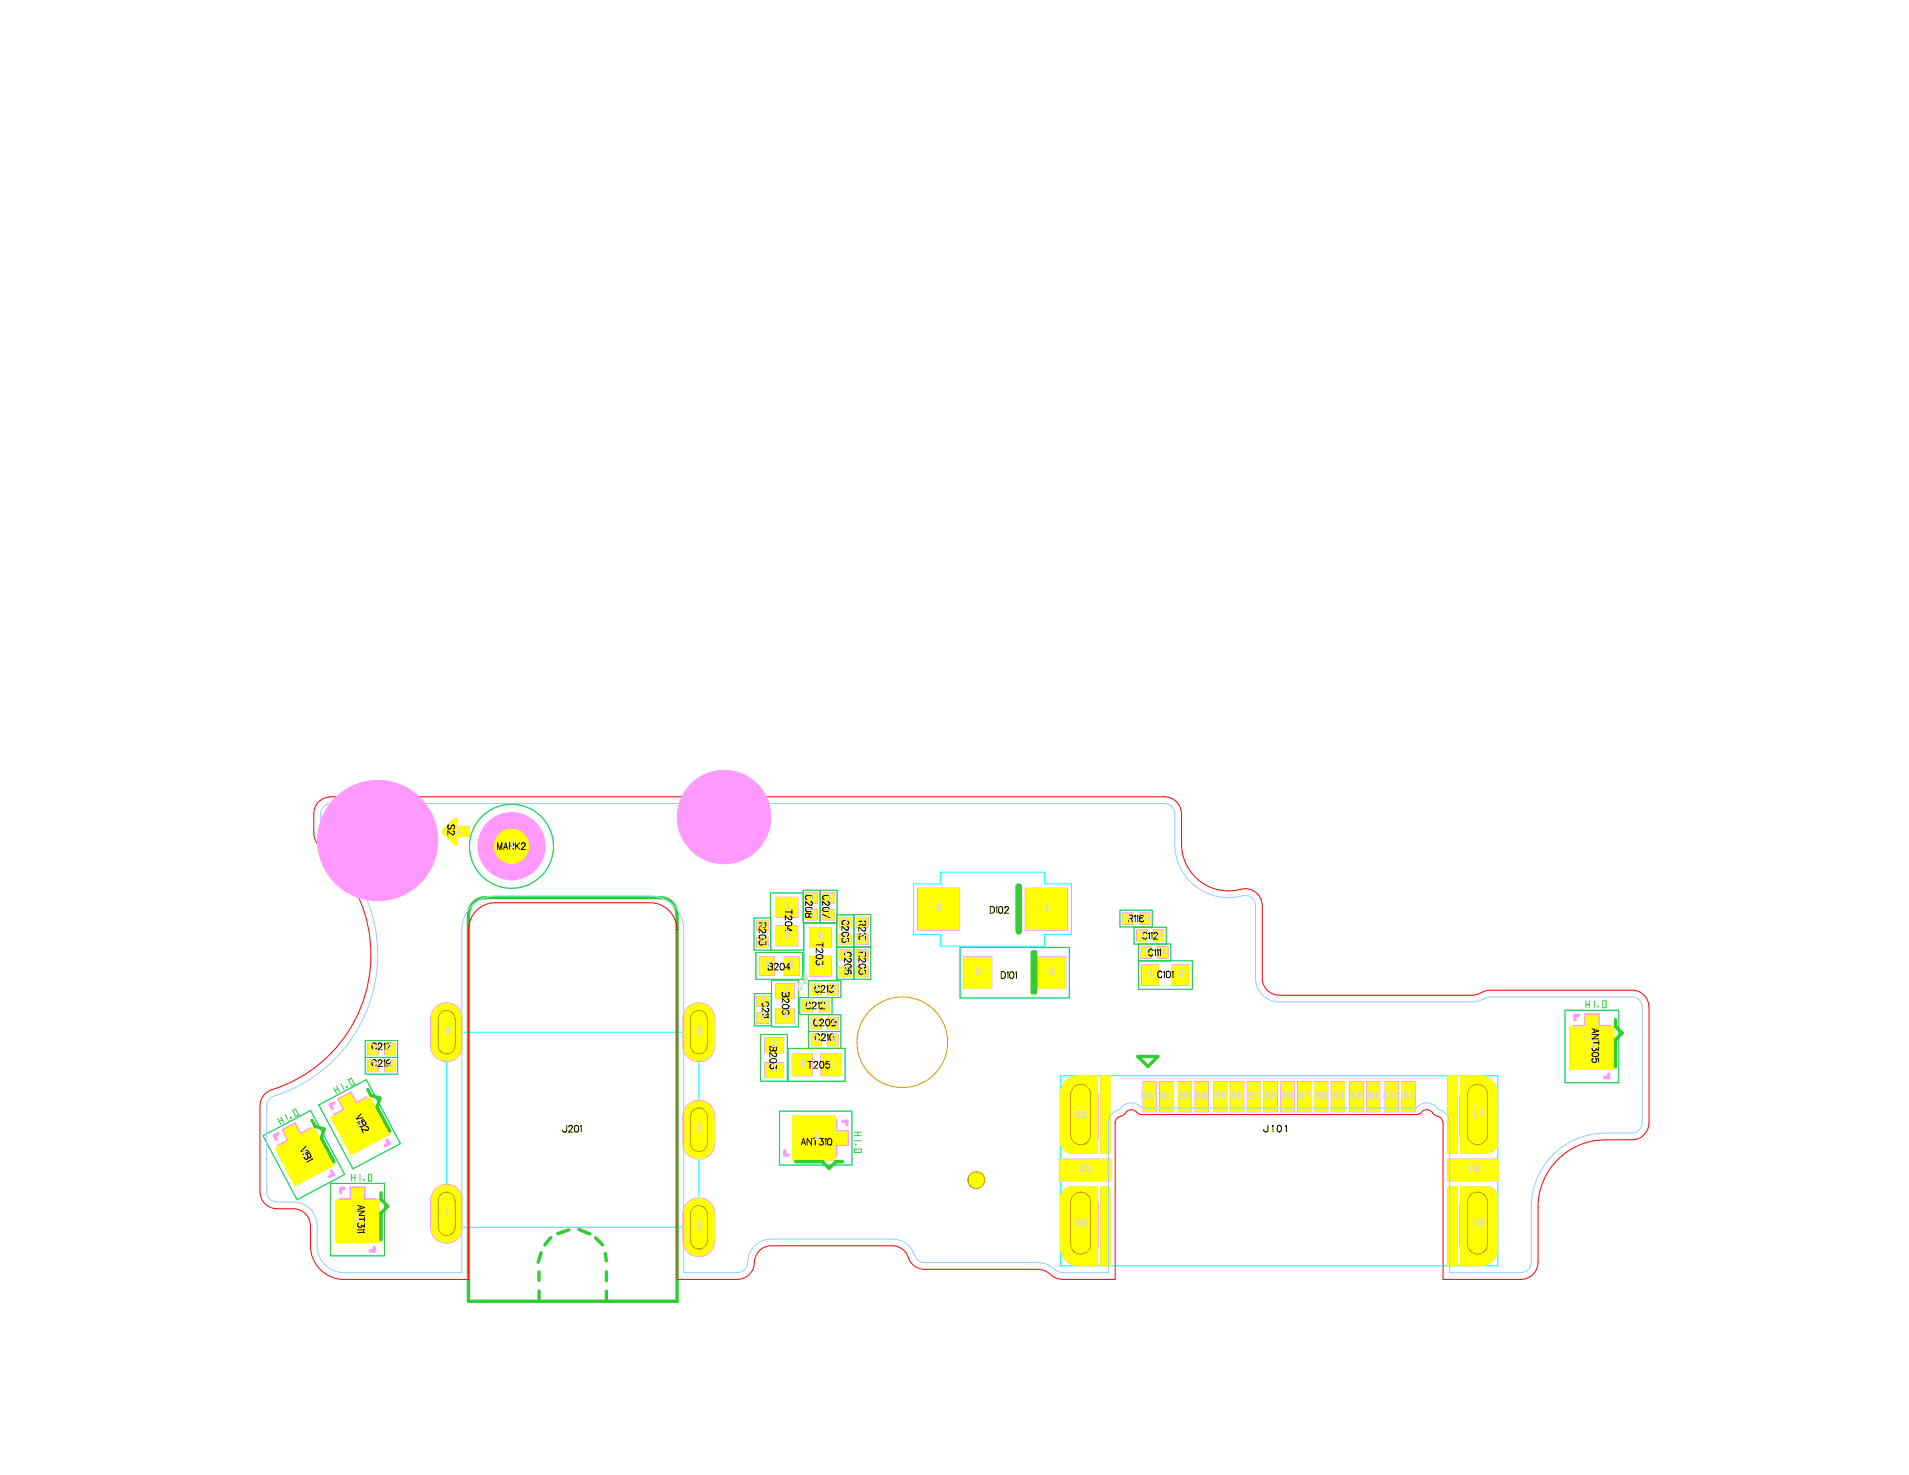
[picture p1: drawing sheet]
<svg xmlns="http://www.w3.org/2000/svg" width="279mm" height="216mm" viewBox="0 0 279 216" stroke-linecap="round" stroke-linejoin="round" font-family="sans-serif">
<!-- layer: 1 -->
<g fill="none" stroke="#0ff" stroke-width=".15">
<path d="M110.4 134.4h2.4v4.7h-2.4zM110.6 139.4h6.9v4h-6.9zM112.8 130.7h4.8v8.4h-4.8zM117.5 130.3h2.5v4.7h-2.5zM117.7 135.1h4.8v8.4h-4.8zM120.1 130.3h2.4v4.7h-2.4zM122.5 133.9h2.4v4.7h-2.4zM122.5 138.6h2.4v4.8h-2.4zM125 138.6h2.4v4.8h-2.4zM125 133.9h2.4v4.7h-2.4zM133.7 129.4h3.9v-1.7h15.3v1.7h3.9v7.4h-3.9v1.7h-15.3v-1.7h-3.9zM140.5 138.7h16v7.4h-16z"/>
<path d="M163.9 133.2h4.7v2.5h-4.7zM166 135.7h4.7v2.5h-4.7zM166.6 138.2h4.7v2.5h-4.7zM53.5 154.8h4.7v2.4h-4.7zM53.5 152.3h4.7v2.5h-4.7zM65.4 151.1h36.9v28.5h-36.9zM110.4 145.4h2.5v4.8h-2.5zM111.3 151.4h3.9v6.9h-3.9zM112.9 143.5h4v6.8h-4zM115.3 153.5h8.4v4.8h-8.4zM117.1 146h4.7v2.5h-4.7zM118.3 148.5h4.8v2.5h-4.8z"/>
<path d="M118.3 143.6h4.8v2.4h-4.8zM118.3 151h4.8v2.5h-4.8zM155.2 157.5h64v27.8h-64zM166.6 140.6h7.9v4.2h-7.9zM229 147.9h7.9v10.6h-7.9zM38.5 166.2l7-3.7 4.9 9.4-6.9 3.7zM46.6 161.7l7-3.7 5 9.4-7 3.7zM48.4 173.2h7.9v10.7h-7.9zM114.1 162.6h10.6v7.9h-10.6z"/>
<circle cx="74.9" cy="123.9" r="6.1"/>
</g>
<g fill="#f9f" stroke="#f9f" stroke-width=".15">
<path d="M41.2 165.4l2-1.1 .8 1.5 1.4-.7 2.8 5.2-4.8 2.5-2.8-5.2 1.5-.7z" fill-rule="evenodd"/>
<path d="M167.1 141.2h2.5v3h-2.5z" fill-rule="evenodd"/>
<path d="M171.5 141.2h2.5v3h-2.5z" fill-rule="evenodd"/>
<path d="M151.8 140h4.2v4.7h-4.2z" fill-rule="evenodd"/>
<path d="M141 140h4.2v4.7h-4.2z" fill-rule="evenodd"/>
<path d="M187.4 158.3h2v4.5h-2z" fill-rule="evenodd"/>
<path d="M189.9 158.3h2v4.5h-2z" fill-rule="evenodd"/>
<path d="M192.4 158.3h1.9v4.5h-1.9z" fill-rule="evenodd"/>
<path d="M194.8 158.3h2v4.5h-2z" fill-rule="evenodd"/>
<path d="M197.5 158.3h2v4.5h-2z" fill-rule="evenodd"/>
<path d="M200 158.3h2v4.5h-2z" fill-rule="evenodd"/>
<path d="M202.7 158.3h2v4.5h-2z" fill-rule="evenodd"/>
<path d="M205.2 158.3h1.9v4.5h-1.9z" fill-rule="evenodd"/>
<path d="M167.3 158.3h1.9v4.5h-1.9z" fill-rule="evenodd"/>
<path d="M169.7 158.3h2v4.5h-2z" fill-rule="evenodd"/>
<path d="M172.4 158.3h2v4.5h-2z" fill-rule="evenodd"/>
<path d="M174.9 158.3h2v4.5h-2z" fill-rule="evenodd"/>
<path d="M177.6 158.3h2v4.5h-2z" fill-rule="evenodd"/>
<path d="M180.1 158.3h1.9v4.5h-1.9z" fill-rule="evenodd"/>
<path d="M182.5 158.3h2v4.5h-2z" fill-rule="evenodd"/>
<path d="M185 158.3h2v4.5h-2z" fill-rule="evenodd"/>
<path d="M213.8 157.5h2.7a2.71 2.71 0 0 1 2.7 2.7v7a1.57 1.57 0 0 1-1.6 1.6h-3.8z" fill-rule="evenodd"/>
<path d="M211.9 157.5h1.4v11.3h-1.4z" fill-rule="evenodd"/>
<path d="M214.3 158.7a2.59 2.59 0 0 1 2.8-.7 2.59 2.59 0 0 1 1.7 2.4v5.7a2.58 2.58 0 0 1-2.6 2.6 2.58 2.58 0 0 1-2.5-2.6v-5.7a2.65 2.65 0 0 1 .6-1.7z" fill-rule="evenodd"/>
<path d="M211.8 169.7h7.5v3.2h-7.5z" fill-rule="evenodd"/>
<path d="M211.9 173.7h1.4v11.6h-1.4z" fill-rule="evenodd"/>
<path d="M213.8 173.7h3.7a1.65 1.65 0 0 1 1.7 1.7v7.3a2.56 2.56 0 0 1-2.6 2.6h-2.8z" fill-rule="evenodd"/>
<path d="M214.3 174.7a2.59 2.59 0 0 1 2.8-.7 2.59 2.59 0 0 1 1.7 2.4v5.7a2.58 2.58 0 0 1-2.6 2.6 2.58 2.58 0 0 1-2.5-2.6v-5.7a2.65 2.65 0 0 1 .6-1.7z" fill-rule="evenodd"/>
<path d="M155.9 158.3a2.7 2.7 0 0 1 2-.8h2.7v11.3h-3.7a1.68 1.68 0 0 1-1.7-1.7v-6.9a2.64 2.64 0 0 1 .7-1.9z" fill-rule="evenodd"/>
<path d="M161.1 157.5h1.4v11.3h-1.4z" fill-rule="evenodd"/>
<path d="M156.2 158.9a2.59 2.59 0 0 1 2.8-.8 2.59 2.59 0 0 1 1.7 2.4v5.7a2.58 2.58 0 0 1-2.5 2.6 2.58 2.58 0 0 1-2.6-2.6v-5.7a2.65 2.65 0 0 1 .6-1.6z" fill-rule="evenodd"/>
<path d="M161.1 173.7h1.4v11.6h-1.4z" fill-rule="evenodd"/>
<path d="M155.8 174.1a1.6 1.6 0 0 1 1.1-.4h3.7v11.6h-2.7a2.73 2.73 0 0 1-2.7-2.8v-7.1a1.61 1.61 0 0 1 .6-1.3z" fill-rule="evenodd"/>
<path d="M156.2 174.7a2.59 2.59 0 0 1 2.8-.7 2.59 2.59 0 0 1 1.7 2.4v5.7a2.58 2.58 0 0 1-2.5 2.6 2.58 2.58 0 0 1-2.6-2.6v-5.7a2.65 2.65 0 0 1 .6-1.7z" fill-rule="evenodd"/>
<path d="M155.1 169.7h7.5v3.2h-7.5z" fill-rule="evenodd"/>
<path d="M110.8 145.8h1.7v1.5h-1.7z" fill-rule="evenodd"/>
<path d="M110.8 148.3h1.7v1.5h-1.7z" fill-rule="evenodd"/>
<path d="M63.7 174a2.35 2.35 0 0 1 2.6-.5 2.35 2.35 0 0 1 1.4 2.2v3.9a2.35 2.35 0 0 1-2.3 2.4 2.35 2.35 0 0 1-2.4-2.4v-3.9a2.37 2.37 0 0 1 .7-1.7z" fill-rule="evenodd"/>
<path d="M100.6 176a2.35 2.35 0 0 1 2.6-.5 2.35 2.35 0 0 1 1.4 2.2v3.9a2.35 2.35 0 0 1-2.3 2.3 2.35 2.35 0 0 1-2.4-2.3v-3.9a2.3 2.3 0 0 1 .7-1.7z" fill-rule="evenodd"/>
<path d="M100.6 161.7a2.35 2.35 0 0 1 2.6-.5 2.35 2.35 0 0 1 1.4 2.2v3.9a2.35 2.35 0 0 1-2.3 2.4 2.35 2.35 0 0 1-2.4-2.4v-3.9a2.3 2.3 0 0 1 .7-1.7z" fill-rule="evenodd"/>
<path d="M63.7 147.5a2.35 2.35 0 0 1 2.6-.5 2.35 2.35 0 0 1 1.4 2.1v4a2.35 2.35 0 0 1-2.3 2.3 2.35 2.35 0 0 1-2.4-2.3v-4a2.37 2.37 0 0 1 .7-1.6z" fill-rule="evenodd"/>
<path d="M100.6 147.5a2.35 2.35 0 0 1 2.6-.5 2.35 2.35 0 0 1 1.4 2.1v4a2.35 2.35 0 0 1-2.3 2.3 2.35 2.35 0 0 1-2.4-2.3v-4a2.37 2.37 0 0 1 .7-1.6z" fill-rule="evenodd"/>
<path d="M118.7 148.9h1.5v1.7h-1.5z" fill-rule="evenodd"/>
<path d="M121.2 148.9h1.5v1.7h-1.5z" fill-rule="evenodd"/>
<path d="M53.8 155.2h1.6v1.7h-1.6z" fill-rule="evenodd"/>
<path d="M56.3 155.2h1.5v1.7h-1.5z" fill-rule="evenodd"/>
<path d="M49.4 160.8l2-1 .8 1.5 1.4-.7 2.8 5.2-4.8 2.5-2.8-5.2 1.4-.7z" fill-rule="evenodd"/>
<path d="M150.1 130h6.1v6.2h-6.1z" fill-rule="evenodd"/>
<path d="M134.3 130h6.2v6.2h-6.2z" fill-rule="evenodd"/>
<path d="M111.9 155.5h2.7v2.2h-2.7z" fill-rule="evenodd"/>
<path d="M111.9 151.9h2.7v2.2h-2.7z" fill-rule="evenodd"/>
<path d="M118.5 135.7h3.2v3h-3.2z" fill-rule="evenodd"/>
<path d="M118.5 139.9h3.2v3h-3.2z" fill-rule="evenodd"/>
<path d="M231.9 148.4h2.2v1.7h1.6v5.9h-5.4v-5.9h1.6z" fill-rule="evenodd"/>
<path d="M116.6 163.9h5.9v1.6h1.7v2.2h-1.7v1.6h-5.9z" fill-rule="evenodd"/>
<path d="M51.2 173.7h2.2v1.8h1.6v5.9h-5.4v-5.9h1.6z" fill-rule="evenodd"/>
<path d="M114.8 140h2.2v2.8h-2.2z" fill-rule="evenodd"/>
<path d="M111.1 140h2.2v2.8h-2.2z" fill-rule="evenodd"/>
<path d="M113.6 135.5h3.2v3h-3.2z" fill-rule="evenodd"/>
<path d="M113.6 131.3h3.2v3h-3.2z" fill-rule="evenodd"/>
<path d="M115.9 154.3h3v3.2h-3z" fill-rule="evenodd"/>
<path d="M120.1 154.3h3v3.2h-3z" fill-rule="evenodd"/>
<path d="M113.5 144h2.7v2.2h-2.7z" fill-rule="evenodd"/>
<path d="M113.5 147.6h2.7v2.2h-2.7z" fill-rule="evenodd"/>
<path d="M122.8 139h1.8v1.5h-1.8z" fill-rule="evenodd"/>
<path d="M122.8 141.5h1.8v1.5h-1.8z" fill-rule="evenodd"/>
<path d="M65.4 121h3.3v1.4h-3.3z" fill-rule="evenodd"/>
<path d="M120.4 133.1h1.7v1.6h-1.7z" fill-rule="evenodd"/>
<path d="M120.4 130.7h1.7v1.5h-1.7z" fill-rule="evenodd"/>
<path d="M53.8 152.7h1.6v1.7h-1.6z" fill-rule="evenodd"/>
<path d="M56.3 152.7h1.5v1.7h-1.5z" fill-rule="evenodd"/>
<path d="M118.7 151.4h1.5v1.7h-1.5z" fill-rule="evenodd"/>
<path d="M121.2 151.4h1.5v1.7h-1.5z" fill-rule="evenodd"/>
<path d="M117.9 133.1h1.7v1.6h-1.7z" fill-rule="evenodd"/>
<path d="M117.9 130.7h1.7v1.5h-1.7z" fill-rule="evenodd"/>
<circle cx="142.9" cy="172.7" r="1.23"/>
<circle cx="74.9" cy="123.9" r="4.9"/>
<circle cx="55.3" cy="123" r="8.8"/>
<circle cx="106" cy="119.6" r="6.8"/>
</g>
<path d="M65.1 121.7l1.6-1.6v1.2h1.6v.8h-1.6v1.2z" fill="none" stroke="#f9f" stroke-width=".74"/>
<g fill="#ff0" stroke="#ff0" stroke-width=".15">
<path d="M41.6 165.5l1.5-.8 .8 1.5 2.1-1.1 2.9 5.4-5.7 3-2.9-5.4 2.1-1.1z" fill-rule="evenodd"/>
<path d="M167.2 141.3h2.3v2.8h-2.3z" fill-rule="evenodd"/>
<path d="M171.7 141.3h2.2v2.8h-2.2z" fill-rule="evenodd"/>
<path d="M152 140.2h3.9v4.4h-3.9z" fill-rule="evenodd"/>
<path d="M141.1 140.2h4v4.4h-4z" fill-rule="evenodd"/>
<path d="M187.6 158.5h1.7v4.1h-1.7z" fill-rule="evenodd"/>
<path d="M190 158.5h1.8v4.1h-1.8z" fill-rule="evenodd"/>
<path d="M192.5 158.5h1.7v4.1h-1.7z" fill-rule="evenodd"/>
<path d="M195 158.5h1.7v4.1h-1.7z" fill-rule="evenodd"/>
<path d="M197.7 158.5h1.7v4.1h-1.7z" fill-rule="evenodd"/>
<path d="M200.1 158.5h1.7v4.1h-1.7z" fill-rule="evenodd"/>
<path d="M202.8 158.5h1.8v4.1h-1.8z" fill-rule="evenodd"/>
<path d="M205.3 158.5h1.7v4.1h-1.7z" fill-rule="evenodd"/>
<path d="M167.4 158.5h1.7v4.1h-1.7z" fill-rule="evenodd"/>
<path d="M169.8 158.5h1.8v4.1h-1.8z" fill-rule="evenodd"/>
<path d="M172.6 158.5h1.7v4.1h-1.7z" fill-rule="evenodd"/>
<path d="M175 158.5h1.7v4.1h-1.7z" fill-rule="evenodd"/>
<path d="M177.7 158.5h1.8v4.1h-1.8z" fill-rule="evenodd"/>
<path d="M180.2 158.5h1.7v4.1h-1.7z" fill-rule="evenodd"/>
<path d="M182.7 158.5h1.7v4.1h-1.7z" fill-rule="evenodd"/>
<path d="M185.1 158.5h1.7v4.1h-1.7z" fill-rule="evenodd"/>
<path d="M211.9 169.8h7.3v2.9h-7.3z" fill-rule="evenodd"/>
<path d="M155.2 169.8h7.3v2.9h-7.3z" fill-rule="evenodd"/>
<path d="M110.9 145.9h1.5v1.3h-1.5z" fill-rule="evenodd"/>
<path d="M110.9 148.4h1.5v1.3h-1.5z" fill-rule="evenodd"/>
<path d="M54 155.3h1.2v1.5h-1.2z" fill-rule="evenodd"/>
<path d="M56.4 155.3h1.3v1.5h-1.3z" fill-rule="evenodd"/>
<path d="M49.7 160.9l1.6-.8 .8 1.6 2-1.1 2.9 5.4-5.6 3-2.9-5.4 2.1-1.1z" fill-rule="evenodd"/>
<path d="M150.2 130.1h5.9v5.9h-5.9z" fill-rule="evenodd"/>
<path d="M134.4 130.1h5.9v5.9h-5.9z" fill-rule="evenodd"/>
<path d="M112 155.7h2.5v1.9h-2.5z" fill-rule="evenodd"/>
<path d="M112 152h2.5v2h-2.5z" fill-rule="evenodd"/>
<path d="M118.6 135.9h2.9v2.7h-2.9z" fill-rule="evenodd"/>
<path d="M118.6 140.1h2.9v2.7h-2.9z" fill-rule="evenodd"/>
<path d="M229.8 150.4h2.3v-1.8h1.7v1.8h2.4v6.1h-6.4z" fill-rule="evenodd"/>
<path d="M232.3 152.4h1.4v1.5h-1.4z" fill-rule="evenodd"/>
<path d="M116.1 163.4h6.1v2.3h1.7v1.8h-1.7v2.3h-6.1z" fill-rule="evenodd"/>
<path d="M118.7 165.9h1.4v1.4h-1.4z" fill-rule="evenodd"/>
<path d="M49.1 175.7h2.4v-1.7h1.7v1.7h2.3v6.2h-6.4z" fill-rule="evenodd"/>
<path d="M51.6 177.8h1.5v1.5h-1.5z" fill-rule="evenodd"/>
<path d="M114.9 140.2h2v2.4h-2z" fill-rule="evenodd"/>
<path d="M111.2 140.2h2v2.4h-2z" fill-rule="evenodd"/>
<path d="M113.7 135.6h3v2.7h-3z" fill-rule="evenodd"/>
<path d="M113.7 131.4h3v2.8h-3z" fill-rule="evenodd"/>
<path d="M116.1 154.4h2.7v2.9h-2.7z" fill-rule="evenodd"/>
<path d="M120.3 154.4h2.7v2.9h-2.7z" fill-rule="evenodd"/>
<path d="M113.7 144.1h2.4v2h-2.4z" fill-rule="evenodd"/>
<path d="M113.7 147.7h2.4v2h-2.4z" fill-rule="evenodd"/>
<path d="M123 139.1h1.4v1.3h-1.4z" fill-rule="evenodd"/>
<path d="M123 141.6h1.4v1.3h-1.4z" fill-rule="evenodd"/>
<path d="M65.4 121h3.3v1.4h-3.3z" fill-rule="evenodd"/>
<path d="M120.5 133.3h1.5v1.2h-1.5z" fill-rule="evenodd"/>
<path d="M120.5 130.8h1.5v1.3h-1.5z" fill-rule="evenodd"/>
<path d="M54 152.8h1.2v1.5h-1.2z" fill-rule="evenodd"/>
<path d="M56.4 152.8h1.3v1.5h-1.3z" fill-rule="evenodd"/>
<path d="M118.8 151.5h1.3v1.5h-1.3z" fill-rule="evenodd"/>
<path d="M121.3 151.5h1.3v1.5h-1.3z" fill-rule="evenodd"/>
<path d="M118 133.3h1.5v1.2h-1.5z" fill-rule="evenodd"/>
<path d="M118 130.8h1.5v1.3h-1.5z" fill-rule="evenodd"/>
<path d="M41.6 165.5l1.5-.8 .8 1.5 2.1-1.1 2.9 5.4-5.7 3-2.9-5.4 2.1-1.1z" fill-rule="evenodd"/>
<path d="M167.2 141.3h2.3v2.8h-2.3z" fill-rule="evenodd"/>
<path d="M171.7 141.3h2.2v2.8h-2.2z" fill-rule="evenodd"/>
<path d="M152 140.2h3.9v4.4h-3.9z" fill-rule="evenodd"/>
<path d="M141.1 140.2h4v4.4h-4z" fill-rule="evenodd"/>
<path d="M187.6 158.5h1.7v4.1h-1.7z" fill-rule="evenodd"/>
<path d="M190 158.5h1.8v4.1h-1.8z" fill-rule="evenodd"/>
<path d="M192.5 158.5h1.7v4.1h-1.7z" fill-rule="evenodd"/>
<path d="M195 158.5h1.7v4.1h-1.7z" fill-rule="evenodd"/>
<path d="M197.7 158.5h1.7v4.1h-1.7z" fill-rule="evenodd"/>
<path d="M200.1 158.5h1.7v4.1h-1.7z" fill-rule="evenodd"/>
<path d="M202.8 158.5h1.8v4.1h-1.8z" fill-rule="evenodd"/>
<path d="M205.3 158.5h1.7v4.1h-1.7z" fill-rule="evenodd"/>
<path d="M167.4 158.5h1.7v4.1h-1.7z" fill-rule="evenodd"/>
<path d="M169.8 158.5h1.8v4.1h-1.8z" fill-rule="evenodd"/>
<path d="M172.6 158.5h1.7v4.1h-1.7z" fill-rule="evenodd"/>
<path d="M175 158.5h1.7v4.1h-1.7z" fill-rule="evenodd"/>
<path d="M177.7 158.5h1.8v4.1h-1.8z" fill-rule="evenodd"/>
<path d="M180.2 158.5h1.7v4.1h-1.7z" fill-rule="evenodd"/>
<path d="M182.7 158.5h1.7v4.1h-1.7z" fill-rule="evenodd"/>
<path d="M185.1 158.5h1.7v4.1h-1.7z" fill-rule="evenodd"/>
<path d="M211.9 157.5h1.4v11.3h-1.4z" fill-rule="evenodd"/>
<path d="M213.8 157.5h2.7a2.71 2.71 0 0 1 2.7 2.7v7a1.57 1.57 0 0 1-1.6 1.6h-3.8z" fill-rule="evenodd"/>
<path d="M214.5 158.6a2.45 2.45 0 0 1 2.7-.6 2.45 2.45 0 0 1 1.5 2.3v5.9a2.46 2.46 0 0 1-2.5 2.5 2.46 2.46 0 0 1-2.4-2.5v-5.9a2.37 2.37 0 0 1 .7-1.7z" fill-rule="evenodd"/>
<path d="M211.9 169.8h7.3v2.9h-7.3z" fill-rule="evenodd"/>
<path d="M211.9 173.7h1.4v11.6h-1.4z" fill-rule="evenodd"/>
<path d="M213.8 173.7h3.7a1.65 1.65 0 0 1 1.7 1.7v7.3a2.56 2.56 0 0 1-2.6 2.6h-2.8z" fill-rule="evenodd"/>
<path d="M214.5 174.6a2.45 2.45 0 0 1 2.7-.6 2.45 2.45 0 0 1 1.5 2.3v5.9a2.46 2.46 0 0 1-2.5 2.5 2.46 2.46 0 0 1-2.4-2.5v-5.9a2.37 2.37 0 0 1 .7-1.7z" fill-rule="evenodd"/>
<path d="M161.1 157.5h1.4v11.3h-1.4z" fill-rule="evenodd"/>
<path d="M155.9 158.3a2.7 2.7 0 0 1 2-.8h2.7v11.3h-3.7a1.68 1.68 0 0 1-1.7-1.7v-6.9a2.64 2.64 0 0 1 .7-1.9z" fill-rule="evenodd"/>
<path d="M156.4 158.7a2.45 2.45 0 0 1 2.7-.6 2.45 2.45 0 0 1 1.5 2.3v5.9a2.46 2.46 0 0 1-2.4 2.5 2.46 2.46 0 0 1-2.5-2.5v-5.9a2.37 2.37 0 0 1 .7-1.7z" fill-rule="evenodd"/>
<path d="M155.8 174.1a1.6 1.6 0 0 1 1.1-.4h3.7v11.6h-2.7a2.71 2.71 0 0 1-2.7-2.8v-7.1a1.61 1.61 0 0 1 .6-1.3z" fill-rule="evenodd"/>
<path d="M161.1 173.7h1.4v11.6h-1.4z" fill-rule="evenodd"/>
<path d="M156.4 174.6a2.45 2.45 0 0 1 2.7-.6 2.45 2.45 0 0 1 1.5 2.3v5.9a2.46 2.46 0 0 1-2.4 2.5 2.46 2.46 0 0 1-2.5-2.5v-5.9a2.37 2.37 0 0 1 .7-1.7z" fill-rule="evenodd"/>
<path d="M155.2 169.8h7.3v2.9h-7.3z" fill-rule="evenodd"/>
<path d="M110.9 145.9h1.5v1.3h-1.5z" fill-rule="evenodd"/>
<path d="M110.9 148.4h1.5v1.3h-1.5z" fill-rule="evenodd"/>
<path d="M63.8 174.1a2.23 2.23 0 0 1 2.4-.4 2.23 2.23 0 0 1 1.4 2v3.9a2.22 2.22 0 0 1-2.2 2.3 2.22 2.22 0 0 1-2.3-2.3v-3.9a2.3 2.3 0 0 1 .7-1.6z" fill-rule="evenodd"/>
<path d="M100.7 176.1a2.23 2.23 0 0 1 2.4-.5 2.23 2.23 0 0 1 1.4 2.1v3.9a2.22 2.22 0 0 1-2.2 2.2 2.22 2.22 0 0 1-2.2-2.2v-3.9a2.3 2.3 0 0 1 .6-1.6z" fill-rule="evenodd"/>
<path d="M100.7 161.8a2.23 2.23 0 0 1 2.4-.5 2.23 2.23 0 0 1 1.4 2.1v3.9a2.22 2.22 0 0 1-2.2 2.2 2.22 2.22 0 0 1-2.2-2.2v-3.9a2.3 2.3 0 0 1 .6-1.6z" fill-rule="evenodd"/>
<path d="M63.8 147.5a2.23 2.23 0 0 1 2.4-.4 2.23 2.23 0 0 1 1.4 2v4a2.22 2.22 0 0 1-2.2 2.2 2.22 2.22 0 0 1-2.3-2.2v-4a2.3 2.3 0 0 1 .7-1.6z" fill-rule="evenodd"/>
<path d="M100.7 147.5a2.23 2.23 0 0 1 2.4-.4 2.23 2.23 0 0 1 1.4 2v4a2.22 2.22 0 0 1-2.2 2.2 2.22 2.22 0 0 1-2.2-2.2v-4a2.3 2.3 0 0 1 .6-1.6z" fill-rule="evenodd"/>
<path d="M54 155.3h1.2v1.5h-1.2z" fill-rule="evenodd"/>
<path d="M56.4 155.3h1.3v1.5h-1.3z" fill-rule="evenodd"/>
<path d="M49.7 160.9l1.6-.8 .8 1.6 2-1.1 2.9 5.4-5.6 3-2.9-5.4 2.1-1.1z" fill-rule="evenodd"/>
<path d="M150.2 130.1h5.9v5.9h-5.9z" fill-rule="evenodd"/>
<path d="M134.4 130.1h5.9v5.9h-5.9z" fill-rule="evenodd"/>
<path d="M112 155.7h2.5v1.9h-2.5z" fill-rule="evenodd"/>
<path d="M112 152h2.5v2h-2.5z" fill-rule="evenodd"/>
<path d="M118.6 135.9h2.9v2.7h-2.9z" fill-rule="evenodd"/>
<path d="M118.6 140.1h2.9v2.7h-2.9z" fill-rule="evenodd"/>
<path d="M229.8 150.4h2.3v-1.8h1.7v1.8h2.4v6.1h-6.4z" fill-rule="evenodd"/>
<path d="M232.3 152.4h1.4v1.5h-1.4z" fill-rule="evenodd"/>
<path d="M116.1 163.4h6.1v2.3h1.7v1.8h-1.7v2.3h-6.1z" fill-rule="evenodd"/>
<path d="M118.7 165.9h1.4v1.4h-1.4z" fill-rule="evenodd"/>
<path d="M49.1 175.7h2.4v-1.7h1.7v1.7h2.3v6.2h-6.4z" fill-rule="evenodd"/>
<path d="M51.6 177.8h1.5v1.5h-1.5z" fill-rule="evenodd"/>
<path d="M114.9 140.2h2v2.4h-2z" fill-rule="evenodd"/>
<path d="M111.2 140.2h2v2.4h-2z" fill-rule="evenodd"/>
<path d="M113.7 135.6h3v2.7h-3z" fill-rule="evenodd"/>
<path d="M113.7 131.4h3v2.8h-3z" fill-rule="evenodd"/>
<path d="M116.1 154.4h2.7v2.9h-2.7z" fill-rule="evenodd"/>
<path d="M120.3 154.4h2.7v2.9h-2.7z" fill-rule="evenodd"/>
<path d="M113.7 144.1h2.4v2h-2.4z" fill-rule="evenodd"/>
<path d="M113.7 147.7h2.4v2h-2.4z" fill-rule="evenodd"/>
<path d="M123 139.1h1.4v1.3h-1.4z" fill-rule="evenodd"/>
<path d="M123 141.6h1.4v1.3h-1.4z" fill-rule="evenodd"/>
<path d="M65.4 121h3.3v1.4h-3.3z" fill-rule="evenodd"/>
<path d="M120.5 133.3h1.5v1.2h-1.5z" fill-rule="evenodd"/>
<path d="M120.5 130.8h1.5v1.3h-1.5z" fill-rule="evenodd"/>
<path d="M54 152.8h1.2v1.5h-1.2z" fill-rule="evenodd"/>
<path d="M56.4 152.8h1.3v1.5h-1.3z" fill-rule="evenodd"/>
<path d="M118.8 151.5h1.3v1.5h-1.3z" fill-rule="evenodd"/>
<path d="M121.3 151.5h1.3v1.5h-1.3z" fill-rule="evenodd"/>
<path d="M118 133.3h1.5v1.2h-1.5z" fill-rule="evenodd"/>
<path d="M118 130.8h1.5v1.3h-1.5z" fill-rule="evenodd"/>
<path d="M41.6 165.5l1.5-.8 .8 1.5 2.1-1.1 2.9 5.4-5.7 3-2.9-5.4 2.1-1.1z" fill-rule="evenodd"/>
<path d="M167.2 141.3h2.3v2.8h-2.3z" fill-rule="evenodd"/>
<path d="M171.7 141.3h2.2v2.8h-2.2z" fill-rule="evenodd"/>
<path d="M152 140.2h3.9v4.4h-3.9z" fill-rule="evenodd"/>
<path d="M141.1 140.2h4v4.4h-4z" fill-rule="evenodd"/>
<path d="M187.6 158.5h1.7v4.1h-1.7z" fill-rule="evenodd"/>
<path d="M190 158.5h1.8v4.1h-1.8z" fill-rule="evenodd"/>
<path d="M192.5 158.5h1.7v4.1h-1.7z" fill-rule="evenodd"/>
<path d="M195 158.5h1.7v4.1h-1.7z" fill-rule="evenodd"/>
<path d="M197.7 158.5h1.7v4.1h-1.7z" fill-rule="evenodd"/>
<path d="M200.1 158.5h1.7v4.1h-1.7z" fill-rule="evenodd"/>
<path d="M202.8 158.5h1.8v4.1h-1.8z" fill-rule="evenodd"/>
<path d="M205.3 158.5h1.7v4.1h-1.7z" fill-rule="evenodd"/>
<path d="M167.4 158.5h1.7v4.1h-1.7z" fill-rule="evenodd"/>
<path d="M169.8 158.5h1.8v4.1h-1.8z" fill-rule="evenodd"/>
<path d="M172.6 158.5h1.7v4.1h-1.7z" fill-rule="evenodd"/>
<path d="M175 158.5h1.7v4.1h-1.7z" fill-rule="evenodd"/>
<path d="M177.7 158.5h1.8v4.1h-1.8z" fill-rule="evenodd"/>
<path d="M180.2 158.5h1.7v4.1h-1.7z" fill-rule="evenodd"/>
<path d="M182.7 158.5h1.7v4.1h-1.7z" fill-rule="evenodd"/>
<path d="M185.1 158.5h1.7v4.1h-1.7z" fill-rule="evenodd"/>
<path d="M211.9 169.8h7.3v2.9h-7.3z" fill-rule="evenodd"/>
<path d="M155.2 169.8h7.3v2.9h-7.3z" fill-rule="evenodd"/>
<path d="M110.9 145.9h1.5v1.3h-1.5z" fill-rule="evenodd"/>
<path d="M110.9 148.4h1.5v1.3h-1.5z" fill-rule="evenodd"/>
<path d="M54 155.3h1.2v1.5h-1.2z" fill-rule="evenodd"/>
<path d="M56.4 155.3h1.3v1.5h-1.3z" fill-rule="evenodd"/>
<path d="M49.7 160.9l1.6-.8 .8 1.6 2-1.1 2.9 5.4-5.6 3-2.9-5.4 2.1-1.1z" fill-rule="evenodd"/>
<path d="M150.2 130.1h5.9v5.9h-5.9z" fill-rule="evenodd"/>
<path d="M134.4 130.1h5.9v5.9h-5.9z" fill-rule="evenodd"/>
<path d="M112 155.7h2.5v1.9h-2.5z" fill-rule="evenodd"/>
<path d="M112 152h2.5v2h-2.5z" fill-rule="evenodd"/>
<path d="M118.6 135.9h2.9v2.7h-2.9z" fill-rule="evenodd"/>
<path d="M118.6 140.1h2.9v2.7h-2.9z" fill-rule="evenodd"/>
<path d="M229.8 150.4h2.3v-1.8h1.7v1.8h2.4v6.1h-6.4z" fill-rule="evenodd"/>
<path d="M232.3 152.4h1.4v1.5h-1.4z" fill-rule="evenodd"/>
<path d="M116.1 163.4h6.1v2.3h1.7v1.8h-1.7v2.3h-6.1z" fill-rule="evenodd"/>
<path d="M118.7 165.9h1.4v1.4h-1.4z" fill-rule="evenodd"/>
<path d="M49.1 175.7h2.4v-1.7h1.7v1.7h2.3v6.2h-6.4z" fill-rule="evenodd"/>
<path d="M51.6 177.8h1.5v1.5h-1.5z" fill-rule="evenodd"/>
<path d="M114.9 140.2h2v2.4h-2z" fill-rule="evenodd"/>
<path d="M111.2 140.2h2v2.4h-2z" fill-rule="evenodd"/>
<path d="M113.7 135.6h3v2.7h-3z" fill-rule="evenodd"/>
<path d="M113.7 131.4h3v2.8h-3z" fill-rule="evenodd"/>
<path d="M116.1 154.4h2.7v2.9h-2.7z" fill-rule="evenodd"/>
<path d="M120.3 154.4h2.7v2.9h-2.7z" fill-rule="evenodd"/>
<path d="M113.7 144.1h2.4v2h-2.4z" fill-rule="evenodd"/>
<path d="M113.7 147.7h2.4v2h-2.4z" fill-rule="evenodd"/>
<path d="M123 139.1h1.4v1.3h-1.4z" fill-rule="evenodd"/>
<path d="M123 141.6h1.4v1.3h-1.4z" fill-rule="evenodd"/>
<path d="M65.4 121h3.3v1.4h-3.3z" fill-rule="evenodd"/>
<path d="M120.5 133.3h1.5v1.2h-1.5z" fill-rule="evenodd"/>
<path d="M120.5 130.8h1.5v1.3h-1.5z" fill-rule="evenodd"/>
<path d="M54 152.8h1.2v1.5h-1.2z" fill-rule="evenodd"/>
<path d="M56.4 152.8h1.3v1.5h-1.3z" fill-rule="evenodd"/>
<path d="M118.8 151.5h1.3v1.5h-1.3z" fill-rule="evenodd"/>
<path d="M121.3 151.5h1.3v1.5h-1.3z" fill-rule="evenodd"/>
<path d="M118 133.3h1.5v1.2h-1.5z" fill-rule="evenodd"/>
<path d="M118 130.8h1.5v1.3h-1.5z" fill-rule="evenodd"/>
<circle cx="74.9" cy="123.9" r="2.46"/>
<circle cx="142.9" cy="172.7" r="1.23"/>
</g>
<path d="M65.1 121.7l1.6-1.6v1.2h1.6v.8h-1.6v1.2z" fill="none" stroke="#ff0" stroke-width=".74"/>
<path d="M149.1 129.8v6.5" fill="none" stroke="#3c3" stroke-width=".97"/>
<g fill="none" stroke="#3c3" stroke-width=".49">
<path d="M69.5 131.9l1-.4 .5-.1h25.6a2.48 2.48 0 0 1 2.5 2.5v56.6h-30.5v-56.6a2.45 2.45 0 0 1 .9-2zM151.1 139.3h.5v6h-.5zM53.8 159.5l.5 .8 1.3 .4-.4 1.4 1.9 3.5M166.5 154.6h3l-1.5 1.5zM236.4 149.2v1l1 1-1 1v3.9M45.7 164l.4 .9 1.3 .4-.4 1.3 1.9 3.5M55.8 174.6v1l1 1-1 1v3.9M84.7 180l1.6 .6M116.4 170h4l1 1 .9-1h1M78.9 186.2v1.2M78.9 189v1.4M79.2 183.4l-.4 1.4"/>
<path d="M80.6 181.2l-.9 1M83.3 180l-1.7 .6M87.2 181.2l1 1M88.6 183.5l.1 1.1M88.8 186.1v1.3M88.8 189v1.4"/>
</g>
<g fill="none" stroke="#3c3" stroke-width=".15">
<path d="M110.4 134.4h2.4v4.7h-2.4zM110.6 139.4h6.9v4h-6.9zM112.8 130.7h4.8v8.4h-4.8zM117.5 130.3h2.5v4.7h-2.5zM117.7 135.1h4.8v8.4h-4.8zM120.1 130.3h2.4v4.7h-2.4zM122.5 133.9h2.4v4.7h-2.4zM122.5 138.6h2.4v4.8h-2.4zM125 138.6h2.4v4.8h-2.4zM125 133.9h2.4v4.7h-2.4zM140.5 138.7h16v7.4h-16zM163.9 133.2h4.7v2.5h-4.7z"/>
<path d="M166 135.7h4.7v2.5h-4.7zM166.6 138.2h4.7v2.5h-4.7zM48.8 159.2l.5 .9M49.2 159l.5 .8M49.5 159.4l-.5 .2M49.9 158.6l.5 .9M50.7 159h.1l.1 .1-.2 .1zM51 158l.4-.2 .5 .9-.4 .2zM53.5 154.8h4.7v2.4h-4.7zM53.5 152.3h4.7v2.5h-4.7zM110.4 145.4h2.5v4.8h-2.5zM111.3 151.4h3.9v6.9h-3.9z"/>
<path d="M112.9 143.5h4v6.8h-4zM115.3 153.5h8.4v4.8h-8.4zM117.1 146h4.7v2.5h-4.7zM118.3 148.5h4.8v2.5h-4.8zM118.3 143.6h4.8v2.4h-4.8zM118.3 151h4.8v2.5h-4.8zM166.6 140.6h7.9v4.2h-7.9zM229 147.9h7.9v10.6h-7.9zM232.1 146.5v1M232.1 147h.5M232.6 146.5v1M233.3 146.5v1"/>
<path d="M233.8 147.3h.2v.1h-.2zM234.6 146.5v1h.5v-1M234.6 146.5h.5M38.5 166.2l7-3.6 4.9 9.3-6.9 3.7zM40.6 163.7l.5 .9M41.1 163.5l.4 .9M41.3 163.9l-.4 .2M41.7 163.1l.5 .9M42.5 163.6l.1-.1 .1 .1-.1 .1zM42.8 162.6l.5-.3 .4 .9-.4 .2zM46.7 161.7l6.9-3.7 5 9.4-7 3.7zM48.4 173.2h7.9v10.6h-7.9z"/>
<path d="M51.5 171.9v1M51.5 172.4h.5M52 171.9v1M52.7 171.9v1M53.2 172.6h.1v.2h-.1zM53.9 171.9v1h.5v-1M53.9 171.9h.5M114.1 162.6h10.6v7.9h-10.6zM125.1 165.7h.9M125.1 168.2h1l-.1 .5h-.9zM125.1 167h.9M125.1 166.2h.9"/>
<path d="M125.2 167.5h.1v.1h-.1zM125.6 165.7v.5"/>
<circle cx="74.9" cy="123.9" r="6.1"/>
</g>
<path d="M48.4 117.6a1.46 1.46 0 0 0-1.5 1.5v2.9a1.54 1.54 0 0 0 .5 1.1 21.7 21.7 0 0 1-7.7 37.5 1.54 1.54 0 0 0-.7 1.3l.1 12.6a1.46 1.46 0 0 0 1.4 1.4M48.4 117.6h52.7a7 7 0 0 0 .6 4.5 4.9 4.9 0 0 0 5.6 2.2 4.9 4.9 0 0 0 3.6-4.7v-2h59.6M170.5 117.6a1.46 1.46 0 0 1 1.4 1.5v4.4a7.9 7.9 0 0 0 10 7.6M181.9 131.1a1.46 1.46 0 0 1 1.8 1.4l.1 10.7a3.4 3.4 0 0 0 3.4 3.4h28.3l1.1-.1 .7-.4M217.3 146.1l.8-.2h20.8a1.49 1.49 0 0 1 1.5 1.5l-.1 17a1.46 1.46 0 0 1-1.4 1.4M40.5 175.9h2.5a3.4 3.4 0 0 1 3.4 3.5M46.4 179.4v3a3.9 3.9 0 0 0 4 3.9h17.2v-50.2a4.9 4.9 0 0 1 4.9-5h22.6a4.9 4.9 0 0 1 5 5v50.2h7.9a1.46 1.46 0 0 0 1.4-1.5M163.9 162.4a1.96 1.96 0 0 0-1.7 2v21.9h-6.7l-.6-.1-.5-.4M163.9 162.4a1.96 1.96 0 0 1 3.2-.2h40.2a1.97 1.97 0 0 1 3.2 .2 1.96 1.96 0 0 1 1.7 2v21.9h10.4a1.49 1.49 0 0 0 1.5-1.5v-8.1a10.8 10.8 0 0 1 10.9-10.8h3.9M133.9 183.8a3.4 3.4 0 0 0-3.3-2.4h-17.7a3.4 3.4 0 0 0-3.5 3.4M133.9 183.8a1.46 1.46 0 0 0 1.4 1h16.7a3.4 3.4 0 0 1 2.4 1.1" fill="none" stroke="#9cf" stroke-width=".15"/>
<g fill="none" stroke="#f00" stroke-width=".15">
<path d="M48.4 116.6h53.6v3a3.9 3.9 0 0 0 4 3.9 3.9 3.9 0 0 0 3.9-3.9v-3h60.6M48.4 116.6a2.45 2.45 0 0 0-2.5 2.5v2.9a2.45 2.45 0 0 0 .9 1.8M170.5 116.6a2.48 2.48 0 0 1 2.4 2.5v4.4a6.9 6.9 0 0 0 8.7 6.7M46.8 123.9a20.7 20.7 0 0 1-7 35.6M181.6 130.2a2.47 2.47 0 0 1 3.1 2.3v10.7a2.48 2.48 0 0 0 2.5 2.5h28.3l.6-.1 .7-.3M39.8 159.5a2.45 2.45 0 0 0-1.7 2.4l-.1 12.6a2.49 2.49 0 0 0 2.5 2.4M216.8 145.3l.6-.3 .7-.1h20.8a2.48 2.48 0 0 1 2.5 2.5l-.1 17a2.45 2.45 0 0 1-2.4 2.4M40.5 176.9h2.5a2.45 2.45 0 0 1 2.4 2.5M45.4 179.4v3a4.9 4.9 0 0 0 5 4.9h18.2v-51.2a4 4 0 0 1 3.9-4h22.6a3.9 3.9 0 0 1 4 4v51.2h8.9a2.49 2.49 0 0 0 2.4-2.5M164 163.4a.97 .97 0 0 0-.8 1v22.9h-7.7a2.45 2.45 0 0 1-1.8-.8M208 162.8l-.2 .2-.5 .1h-40.2a1.6 1.6 0 0 1-1.1-.6 1.16 1.16 0 0 0-1.5 .6l-.5 .3M208.1 162.8a.97 .97 0 0 1 1.6 .1"/>
<path d="M209.7 162.9l.2 .2 .5 .3M210.4 163.4a.97 .97 0 0 1 .8 1v22.9h11.4a2.49 2.49 0 0 0 2.5-2.5v-8.1a9.8 9.8 0 0 1 9.9-9.9h3.9M132.9 184.1a2.45 2.45 0 0 0-2.3-1.7h-17.7a2.45 2.45 0 0 0-2.5 2.4M133 184.1a2.45 2.45 0 0 0 2.3 1.7h16.7a2.6 2.6 0 0 1 1.7 .7"/>
</g>
<g fill="none" stroke="#c90" stroke-width=".15">
<path d="M64.7 148.1a1.23 1.23 0 0 1 1.9 1v4a1.22 1.22 0 0 1-1.2 1.2 1.22 1.22 0 0 1-1.2-1.2v-4v-.4zM101.3 148.4a1.23 1.23 0 0 1 1.4-.4 1.23 1.23 0 0 1 .8 1.1v4a1.22 1.22 0 0 1-1.2 1.2 1.22 1.22 0 0 1-1.2-1.2v-4zM215.1 159.3a1.46 1.46 0 0 1 1.6-.5 1.46 1.46 0 0 1 1 1.4v5.9a1.47 1.47 0 0 1-1.5 1.5 1.47 1.47 0 0 1-1.4-1.5v-5.9zM64.7 174.7a1.22 1.22 0 0 1 1.2-.1 1.22 1.22 0 0 1 .7 1.1v3.9a1.23 1.23 0 0 1-1.2 1.3 1.23 1.23 0 0 1-1.3-1.3l.1-3.9v-.4zM101.3 162.7a1.23 1.23 0 0 1 1.4-.5 1.23 1.23 0 0 1 .8 1.2v3.9a1.22 1.22 0 0 1-1.2 1.3 1.22 1.22 0 0 1-1.2-1.3v-3.9zM101.3 177a1.22 1.22 0 0 1 1.4-.5 1.22 1.22 0 0 1 .8 1.2v3.9a1.23 1.23 0 0 1-1.2 1.2 1.23 1.23 0 0 1-1.2-1.2v-3.9zM156.7 160.2v5.9M156.7 175.9v6.2M156.7 160.2a1.46 1.46 0 0 1 1.5-1.5 1.46 1.46 0 0 1 1.4 1.5v5.9a1.46 1.46 0 0 1-1.4 1.5 1.46 1.46 0 0 1-1.5-1.5M156.7 175.9a1.46 1.46 0 0 1 1.5-1.4 1.46 1.46 0 0 1 1.4 1.4v6.2a1.46 1.46 0 0 1-1.4 1.5 1.46 1.46 0 0 1-1.5-1.5M215.1 175.1a1.46 1.46 0 0 1 1.6-.5 1.46 1.46 0 0 1 1 1.3v6.2a1.47 1.47 0 0 1-1.5 1.5 1.47 1.47 0 0 1-1.4-1.5v-6.2z"/>
<circle cx="55.3" cy="123" r="3.9"/>
<circle cx="132.1" cy="152.6" r="6.6"/>
<circle cx="142.9" cy="172.8" r="1.22"/>
</g>
<path d="M231 148.6h-.5v.6M235.4 157.2v.5h-.6M40.7 165.9l-.5 .3 .2 .6M48.5 171.4l.3 .5-.6 .3M48.9 161.4l-.6 .3 .3 .5M50.4 174h-.5v.6M56.7 166.9l.2 .5-.5 .3M114.8 168.4v.7h.5M123.3 164.1h.6v.5M54.8 182.6v.5h-.6" fill="none" stroke="#f9f" stroke-width=".49"/>
<g font-size="1.5" fill="#0c0c0c">
<text x="65.6" y="120.6" transform="rotate(90 65.6 120.6)">S2</text>
<text x="72.7" y="124.3">MARK2</text>
<text x="118" y="130.9" transform="rotate(90 118 130.9)">C208</text>
<text x="120.5" y="130.9" transform="rotate(90 120.5 130.9)">C207</text>
<text x="111.2" y="135" transform="rotate(90 111.2 135)">R203</text>
<text x="115" y="133" transform="rotate(90 115 133)">T204</text>
<text x="119.5" y="137.9" transform="rotate(90 119.5 137.9)">T203</text>
<text x="123.3" y="134.6" transform="rotate(90 123.3 134.6)">C205</text>
<text x="125.8" y="134.5" transform="rotate(90 125.8 134.5)">R210</text>
<text x="144.5" y="133.6">D102</text>
<text x="164.5" y="134.9">R116</text>
<text x="166.6" y="137.4">C112</text>
<text x="112.3" y="141.9">B204</text>
<text x="123.7" y="139.2" transform="rotate(90 123.7 139.2)">C206</text>
<text x="125.8" y="139.2" transform="rotate(90 125.8 139.2)">R205</text>
<text x="145.9" y="143.1">D101</text>
<text x="167.2" y="139.8">C111</text>
<text x="168.8" y="143">C101</text>
<text x="111.6" y="146" transform="rotate(90 111.6 146)">C211</text>
<text x="114.6" y="145.1" transform="rotate(90 114.6 145.1)">B206</text>
<text x="117.6" y="147.6">C212</text>
<text x="118.9" y="145.2">C213</text>
<text x="54.1" y="153.6">C217</text>
<text x="112.8" y="153.1" transform="rotate(90 112.8 153.1)">B203</text>
<text x="118.9" y="150.1">C209</text>
<text x="118.9" y="152.2">C210</text>
<text x="233.1" y="150.4" transform="rotate(90 233.1 150.4)">ANT305</text>
<text x="54.1" y="156">C219</text>
<text x="118.1" y="156.3">T205</text>
<text x="43.7" y="167.6" transform="rotate(62 43.7 167.6)">VIB1</text>
<text x="51.8" y="163.1" transform="rotate(62 51.8 163.1)">VIB2</text>
<text x="81.9" y="165.6">J201</text>
<text x="116.9" y="167.5">ANT310</text>
<text x="185" y="165.6">J101</text>
<text x="52.4" y="175.8" transform="rotate(90 52.4 175.8)">ANT311</text>
</g>
<g font-size="1.5" fill="#dbdbdb">
<text x="66.7" y="121.9">1</text>
<text x="74.5" y="124">1</text>
<text x="118.4" y="131.6">2</text>
<text x="120.9" y="131.6">2</text>
<text x="111.2" y="135.7">1</text>
<text x="114.8" y="137.2">2</text>
<text x="114.8" y="133">1</text>
<text x="118.4" y="134.1">1</text>
<text x="119.7" y="137.4">2</text>
<text x="120.9" y="134.1">1</text>
<text x="123.3" y="135.2">2</text>
<text x="123.4" y="137.7">1</text>
<text x="125.8" y="137.6">2</text>
<text x="125.9" y="135.2">1</text>
<text x="137" y="133.2">2</text>
<text x="152.8" y="133.3">1</text>
<text x="164.7" y="134.6">1</text>
<text x="166.8" y="137.1">1</text>
<text x="167.1" y="134.6">2</text>
<text x="169.2" y="137.1">2</text>
<text x="111.2" y="138.1">2</text>
<text x="111.9" y="141.6">2</text>
<text x="115.5" y="141.6">1</text>
<text x="117.5" y="143.9">2</text>
<text x="117.5" y="143.6">1</text>
<text x="119.7" y="141.6">1</text>
<text x="123.3" y="142.4">2</text>
<text x="123.4" y="139.9">1</text>
<text x="125.8" y="139.9">2</text>
<text x="125.9" y="142.4">1</text>
<text x="142.7" y="142.5">2</text>
<text x="153.6" y="142.5">1</text>
<text x="167.4" y="139.6">1</text>
<text x="168" y="142.9">1</text>
<text x="169.8" y="139.6">2</text>
<text x="172.4" y="142.9">2</text>
<text x="111.3" y="149.2">2</text>
<text x="111.3" y="146.7">1</text>
<text x="114.5" y="148.9">2</text>
<text x="114.5" y="145.3">1</text>
<text x="116.4" y="144.9">1</text>
<text x="116.8" y="144.9">2</text>
<text x="117.8" y="147.4">1</text>
<text x="119.1" y="149.9">1</text>
<text x="119.1" y="145">1</text>
<text x="120.3" y="147.4">2</text>
<text x="121.5" y="149.9">2</text>
<text x="121.5" y="144.9">2</text>
<text x="54.3" y="153.7">1</text>
<text x="56.7" y="153.7">2</text>
<text x="65" y="151.3">4</text>
<text x="101.9" y="151.3">5</text>
<text x="112.9" y="153.2">2</text>
<text x="119.1" y="152.4">1</text>
<text x="121.5" y="152.4">2</text>
<text x="232.6" y="153.4">1</text>
<text x="54.3" y="156.2">1</text>
<text x="56.7" y="156.2">2</text>
<text x="112.9" y="156.8">1</text>
<text x="117.1" y="156">2</text>
<text x="121.3" y="156">1</text>
<text x="167" y="160.7">B12</text>
<text x="169.8" y="160.7">A1</text>
<text x="172.6" y="160.7">B9</text>
<text x="175" y="160.7">A4</text>
<text x="177.7" y="160.7">B8</text>
<text x="180.1" y="160.7">A5</text>
<text x="182.7" y="160.7">B7</text>
<text x="185.1" y="160.7">A6</text>
<text x="187.6" y="160.7">B6</text>
<text x="190" y="160.7">A7</text>
<text x="192.5" y="160.7">B5</text>
<text x="194.9" y="160.7">A8</text>
<text x="197.6" y="160.7">A9</text>
<text x="200.1" y="160.7">B4</text>
<text x="202.4" y="160.7">A12</text>
<text x="205.3" y="160.7">B1</text>
<text x="52.3" y="164.7">1</text>
<text x="101.9" y="165.5">3</text>
<text x="119.1" y="166.8">1</text>
<text x="157.4" y="163.5">22</text>
<text x="215.5" y="163.4">17</text>
<text x="44.1" y="169.3">1</text>
<text x="158" y="171.4">21</text>
<text x="214.8" y="171.4">18</text>
<text x="52" y="178.7">1</text>
<text x="65" y="177.8">1</text>
<text x="101.9" y="179.8">2</text>
<text x="157.4" y="179.4">20</text>
<text x="215.5" y="179.4">19</text>
</g>
</svg>
